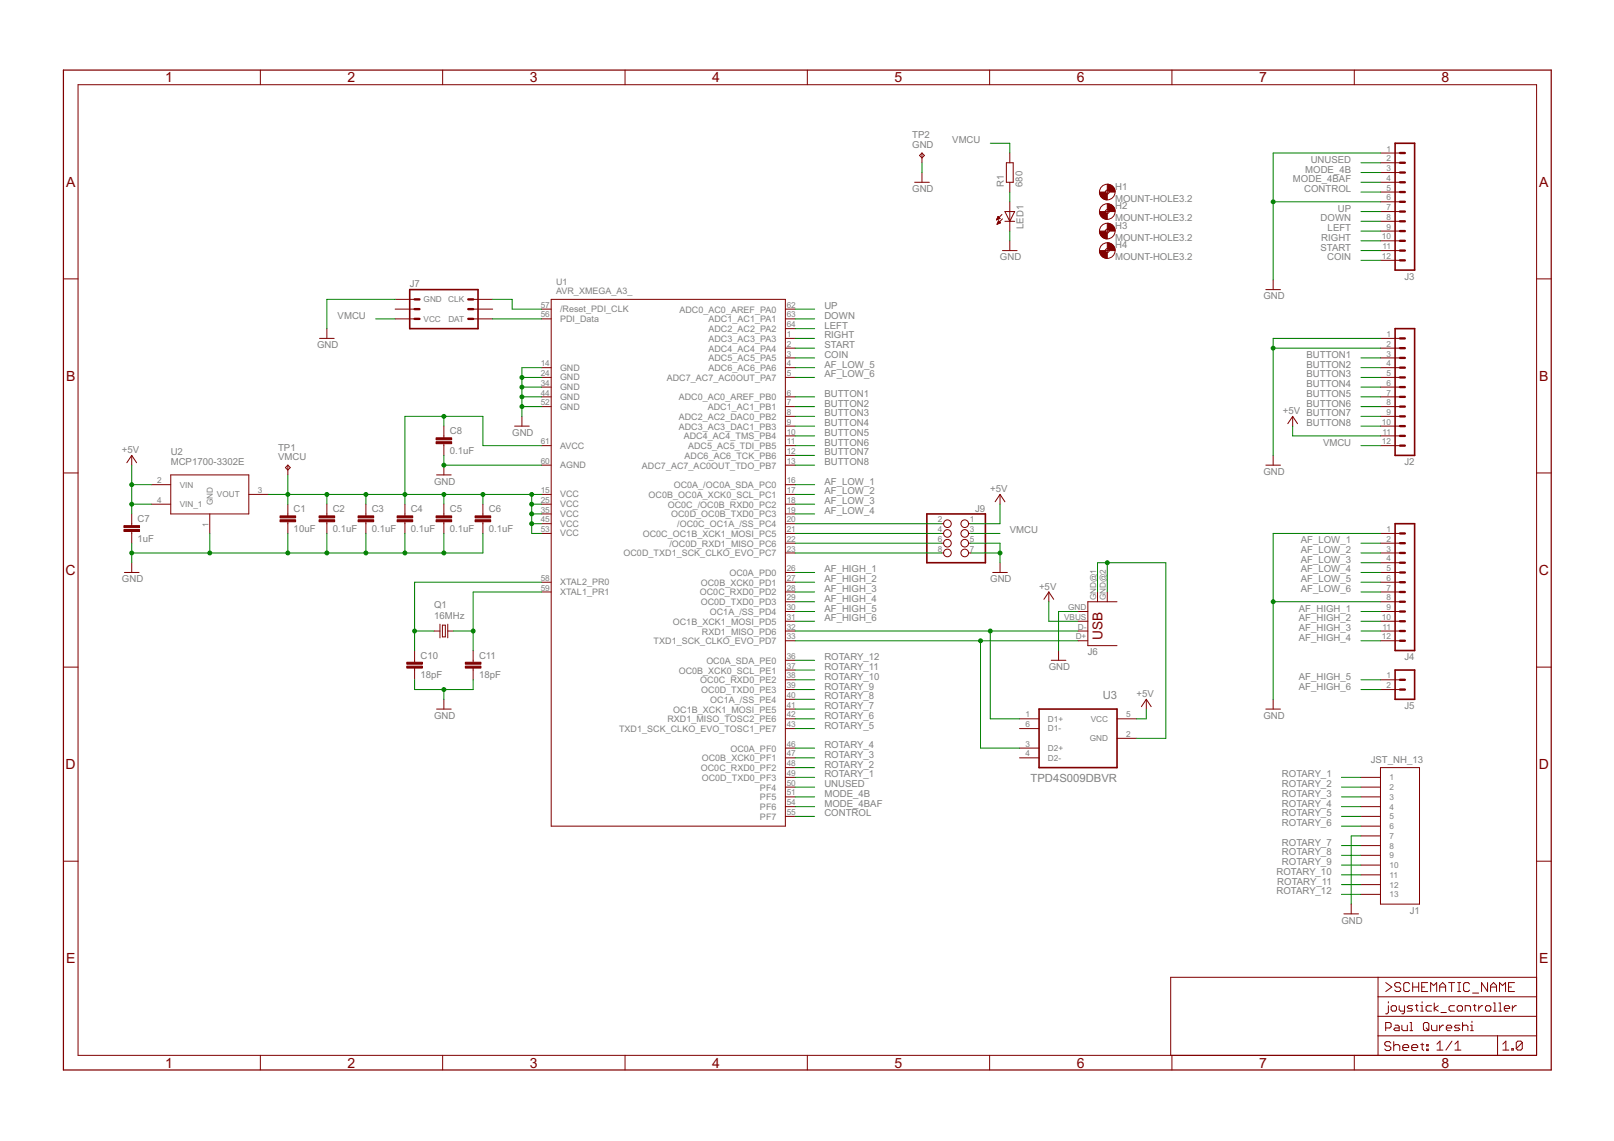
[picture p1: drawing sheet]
<svg xmlns="http://www.w3.org/2000/svg" width="420mm" height="297mm" viewBox="0 0 420 297" stroke-linecap="round" stroke-linejoin="round" font-family="sans-serif">
<g fill="none" stroke="#800000" stroke-width=".26">
<path d="M67.8 18.2v3.9M115.2 18.2v3.9M162.7 18.2v3.9M210.2 18.2v3.9M257.6 18.2v3.9M305.1 18.2v3.9M352.6 18.2v3.9M20.3 22.1h379.7v252.6h-379.7zM240 39.8v2.6M240 39.8l.6 .7-.6 .6-.6-.6zM262.9 39.8v2.6M359.4 39.8h5"/>
<path d="M238.1 47.5h3.8M240 44.9v2.6M259.4 57.2h.1M259.5 57.1h.3M259.5 57h.6M259.6 56.9h.7M259.6 58.3h.2M259.7 56.7h.5M259.7 58.2h.3M259.7 56.6h.4M259.7 58.1h.6M259.8 56.5h.1"/>
<path d="M259.8 57.9h.6M259.8 56.4h.1M259.8 57.8h.5M259.8 56.3l-.4 .9M259.8 56.3l.5 .6M259.9 57.7h.2M259.9 57.6h.1M259.9 57.5l.6 .5-.9 .4zM260.3 56.9l-.9 .3M260.8 55.8l-1.4 1.4M261 57l-1.4 1.4M261.6 55.1h2.5l-1.2 2.5z"/>
<path d="M261.6 57.6h2.5M262 42.4h1.8v5.1h-1.8zM262.9 47.5v2.5M262.9 52.5v7.7M287.7 50h1.1M287.7 55.1h1.1M288.2 49.5v1M288.2 54.6v1M288.2 59.6v1.1M359.4 42.4h5M359.4 44.9h5M359.4 47.5h5"/>
<path d="M359.4 50h5M359.4 52.5h5M359.4 55.1h5M359.4 57.6h5M16.5 72.6h3.8M102.9 77.9h5M123.2 77.9h5M143.5 77.9h60.9v137.2h-60.9zM261 65.2h3.8M262.9 62.7v2.5M287.7 60.2h1.1M287.7 65.2h1.1"/>
<path d="M288.2 64.7v1M329.5 75.4h3.8M331.4 72.9v2.5M359.4 60.2h5M359.4 62.7h5M359.4 65.2h5M359.4 67.8h5M400 72.6h3.8M83.2 88.1h3.8M85.1 85.6v2.5M102.9 83h5M102.9 80.5h5"/>
<path d="M123.2 83h5M123.2 80.5h5M140.9 95.7h2.6M140.9 98.3h2.6M140.9 83h2.6M140.9 80.5h2.6M204.4 95.7h2.6M204.4 98.3h2.6M204.4 83h2.6M204.4 80.5h2.6M204.4 85.6h2.6M204.4 88.1h2.6"/>
<path d="M204.4 90.6h2.6M204.4 93.2h2.6M359.4 95.7h5M359.4 98.3h5M359.4 88.1h5M359.4 90.6h5M359.4 93.2h5M34.3 118.6v2.5M34.3 118.6l1.3 1.9M34.3 118.6l-1.3 1.9M115.5 110.9v3.1M115.5 115.5v3.1"/>
<path d="M134 110.9h3.8M135.9 108.4v2.5M140.9 103.3h2.6M140.9 105.9h2.6M140.9 116h2.6M140.9 100.8h2.6M204.4 103.3h2.6M204.4 105.9h2.6M204.4 108.4h2.6M204.4 110.9h2.6M204.4 113.5h2.6M204.4 116h2.6"/>
<path d="M204.4 118.6h2.6M331.4 118.6v2.5M336.5 108.4l1.3 1.9M336.5 108.4l-1.3 1.9M336.5 108.4v2.5M359.4 103.3h5M359.4 105.9h5M359.4 108.4h5M359.4 110.9h5M359.4 113.5h5M359.4 116h5M359.4 100.8h5"/>
<path d="M16.5 123.1h3.8M34.3 133.8v3M34.3 138.4v3M39.4 126.2h5M39.4 131.3h5M44.4 123.6h20.4v10.2h-20.4zM54.6 133.8v5.1M64.8 128.7h5M74.9 121.1v2.5M74.9 131.3v3M74.9 135.8v3.1M74.9 121.1l.7 .6-.7 .7-.6-.7z"/>
<path d="M85.1 131.3v3M85.1 135.8v3.1M95.2 131.3v3M95.2 135.8v3.1M105.4 131.3v3M105.4 135.8v3.1M113.6 123.6h3.9M115.5 121.1v2.5M115.5 131.3v3M115.5 135.8v3.1M125.7 131.3v3M125.7 135.8v3.1"/>
<path d="M140.9 121.1h2.6M140.9 128.7h2.6M140.9 131.3h2.6M140.9 133.8h2.6M140.9 136.3h2.6M140.9 138.9h2.6M204.4 121.1h2.6M204.4 128.7h2.6M204.4 126.2h2.6M204.4 131.3h2.6M204.4 133.8h2.6M204.4 136.3h2.6"/>
<path d="M204.4 138.9h2.6M245.1 136.3h.5M245.1 138.9h.5M252.1 136.3h.6M252.1 138.9h.6M260.3 128.7v2.6M260.3 128.7l1.3 1.9M260.3 128.7l-1.2 1.9M329.5 121.1h3.8M359.4 138.9h5M400 123.1h3.8M32.4 149h3.8"/>
<path d="M34.3 146.5v2.5M140.9 151.6h2.6M140.9 154.1h2.6M204.4 141.4h2.6M204.4 144h2.6M204.4 149h2.6M204.4 151.6h2.6M204.4 154.1h2.6M204.4 156.7h2.6M204.4 159.2h2.6M245.1 141.4h.5M245.1 144h.5"/>
<path d="M252.1 141.4h.6M252.1 144h.6M258.4 149h3.8M260.3 146.5v2.5M273 154.1l1.3 1.9M273 154.1l-1.2 1.9M273 154.1v2.6M280.6 159.2h2.6M285.7 154.1v2.6M288.2 154.1v2.6M290.8 156.7h-7.6v11.4h7.6M359.4 141.4h5"/>
<path d="M359.4 144h5M359.4 149h5M359.4 151.6h5M359.4 154.1h5M359.4 156.7h5M359.4 159.2h5M359.4 146.5h5M16.5 173.7h3.8M107.9 169.4v3M107.9 173.9v3.1M113 164.3h1.5M114.5 162.5v3.6"/>
<path d="M115.2 162.8h.7v3h-.7zM116.6 164.3h1.5M116.6 162.5v3.6M123.2 169.4v3M123.2 173.9v3.1M204.4 161.7h2.6M204.4 164.3h2.6M204.4 166.8h2.6M204.4 171.9h2.6M204.4 174.4h2.6M204.4 177h2.6M204.4 179.5h2.6"/>
<path d="M273.7 171.9h3.8M275.6 169.4v2.5M280.6 161.7h2.6M280.6 164.3h2.6M280.6 166.8h2.6M359.4 161.7h5M359.4 164.3h5M359.4 166.8h5M359.4 177h5M359.4 179.5h5M400 173.7h3.8M113.6 184.6h3.9"/>
<path d="M115.5 182.1v2.5M204.4 182.1h2.6M204.4 184.6h2.6M204.4 187.1h2.6M204.4 189.7h2.6M204.4 194.8h2.6M204.4 197.3h2.6M204.4 199.8h2.6M265.4 187.1h5.1M265.4 189.7h5.1M265.4 194.8h5.1M265.4 197.3h5.1"/>
<path d="M290.8 187.1h5.1M290.8 192.2h5.1M298.4 182.1l1.3 1.9M298.4 182.1l-1.3 1.9M298.4 182.1v2.5M329.5 184.6h3.8M331.4 182.1v2.5M359.4 199.8h10.1v35.6h-10.1zM204.4 202.4h2.6M204.4 204.9h2.6M204.4 207.5h2.6M204.4 210h2.6"/>
<path d="M204.4 212.5h2.6M354.3 215.1h5.1M354.3 202.4h5.1M354.3 204.9h5.1M354.3 207.5h5.1M354.3 210h5.1M354.3 212.5h5.1M354.3 217.6h5.1M16.5 224.2h3.8M349.8 237.9h3.9M351.7 235.4v2.5M354.3 220.1h5.1"/>
<path d="M354.3 222.7h5.1M354.3 225.2h5.1M354.3 227.8h5.1M354.3 230.3h5.1M354.3 232.8h5.1M400 224.2h3.8M358.7 254.4v20.3M358.7 259.5h41.3M360.7 255.8l1.6 1.2-1.6 1.1M364.6 256.2l-.3-.4h-.8l-.4 .4v.4l.4 .4h.8l.3 .4v.3l-.3 .4h-.8l-.4-.4M367 256.2l-.4-.4h-.8l-.4 .4v1.5l.4 .4h.8l.4-.4M367.7 257h1.6"/>
<path d="M367.7 255.8v2.3M369.3 255.8v2.3M370.1 257h.8M371.6 255.8h-1.5v2.3h1.5M372.4 258.1v-2.3l.8 .8 .8-.8v2.3M374.8 257h1.5M374.8 258.1v-1.5l.8-.8 .7 .8v1.5M377.1 255.8h1.6M377.9 255.8v2.3M379.5 255.8h.7M379.5 258.1h.7M379.8 255.8v2.3"/>
<path d="M382.6 256.2l-.4-.4h-.8l-.4 .4v1.5l.4 .4h.8l.4-.4M383.3 258.5h1.6M387.2 255.8v2.3l-1.5-2.3v2.3M388 257h1.6M388 258.1v-1.5l.8-.8 .8 .8v1.5M390.4 258.1v-2.3l.7 .8 .8-.8v2.3M392.7 257h.8M394.3 255.8h-1.6v2.3h1.6M400 254.4h-95.2v20.3M67.8 274.7v3.9M115.2 274.7v3.9M162.7 274.7v3.9"/>
<path d="M210.2 274.7v3.9M257.6 274.7v3.9M305.1 274.7v3.9M352.6 274.7v3.9M358.7 269.7h41.3M358.7 264.6h41.3M360.7 267.6h1.1l.3-.3v-.7l-.3-.4h-1.1v2.1M361.4 261.8v1.8l-.3 .3h-.4M361.4 260.8v.3M362.1 271.5l-.4-.3h-.8l-.4 .3v.4l.4 .4h.8l.4 .4v.4l-.4 .4h-.8l-.4-.4M362.5 261.8h.7l.3 .4v.7l-.3 .3h-.7l-.4-.3v-.7zM362.8 271.2v2.3"/>
<path d="M362.8 272.3l.4-.4h.8l.4 .4v1.2M363.2 266.9h.7l.3 .4v1h-1l-.4-.4 .4-.3h1M364.2 261.8v1.1l.4 .3h1M364.9 266.9v1l.4 .4h1.1v-1.4M365.2 272.7h1.5v-.4l-.4-.4h-.8l-.3 .4v.8l.3 .4h.8M365.6 261.8v1.8l-.3 .3h-.4M367.1 266.2h.3v2.1M367.1 268.3h.6M367.5 272.7h1.6v-.4l-.4-.4h-.8l-.4 .4v.8l.4 .4h.8M367.7 261.8h-1l-.4 .4 .4 .3h.7l.3 .4-.3 .3h-1.1M368.4 261.8h.7M368.8 261.5v1.4l.3 .3"/>
<path d="M369.8 263.2h.7M369.8 261.8h.4v1.4M369.8 271.9h.8M370.2 260.8v.3M370.2 271.5v1.6l.4 .4M370.9 266.2h.7l.4 .4v1.3l-.4 .4h-.7l-.4-.4v-1.3zM371.3 267.6l.7 .7M371.4 271.9h.4v.4h-.4zM371.4 273.1h.4v.4h-.4zM372.7 261.8h-1.1l-.4 .4v.7l.4 .3h1.1M372.7 266.9v1l.3 .4h1.1v-1.4M373.4 261.1v2.1"/>
<path d="M374.1 271.8l.8-.8v2.4M374.1 273.4h1.5M374.4 261.8l-1 .7 1 .7M374.8 266.9v1.4M375.1 263.6h1.4M375.8 266.9h-.3l-.7 .7M376.5 267.6h1.4v-.3l-.3-.4h-.7l-.4 .4v.6l.4 .4h.7M378 271l-1.6 2.4M378.6 261.8h-1l-.4 .4v.7l.4 .3h1M378.8 273.4h1.5M378.8 271.8l.7-.8v2.4M379.7 261.8h.7l.3 .4v.7l-.3 .3h-.7l-.4-.3v-.7z"/>
<path d="M380 266.9h-1l-.4 .4 .4 .3h.7l.3 .3-.3 .4h-1.1M380.7 266.2v2.1M380.7 267.3l.4-.4h.7l.3 .4v1M381.4 263.2v-1.4h1.1l.3 .4v1M382.8 266.9h.4v1.4M382.8 268.3h.7M383.2 265.9v.3M383.5 261.8h.7M383.9 261.5v1.4l.3 .3M384.9 261.8v1.4M386 261.8h-.4l-.7 .7M387 261.8h.7l.4 .4v.7l-.4 .3h-.7l-.3-.3v-.7z"/>
<path d="M388.8 263.2h.7M388.8 261.1h.3v2.1M389.8 269.7v5M390.2 263.2h.7M390.2 261.1h.3v2.1M391.2 273.4h1.6M391.2 271.8l.8-.8v2.4M391.6 262.5h1.4v-.3l-.4-.4h-.7l-.3 .4v.7l.3 .3h.7M393.6 273h.4v.4h-.4zM393.7 261.8v1.4M394.8 261.8h-.4l-.7 .7M396.3 271.4v1.6l-.4 .4h-.8l-.4-.4"/>
<path d="M396.3 271.4l-.4-.4h-.8l-.4 .4v1.6M396.3 271.4l-1.6 1.6"/>
<circle cx="288.2" cy="50" r="2.03"/>
<circle cx="288.2" cy="55.1" r="2.03"/>
<circle cx="288.2" cy="50" r=".51"/>
<circle cx="288.2" cy="55.1" r=".51"/>
<circle cx="288.2" cy="65.2" r="2.03"/>
<circle cx="288.2" cy="60.2" r="2.03"/>
<circle cx="288.2" cy="60.2" r=".51"/>
<circle cx="288.2" cy="65.2" r=".51"/>
<circle cx="246.6" cy="136.3" r=".99"/>
<circle cx="246.6" cy="138.9" r=".99"/>
<circle cx="251.1" cy="136.3" r=".99"/>
<circle cx="251.1" cy="138.9" r=".99"/>
<circle cx="246.6" cy="141.4" r=".99"/>
<circle cx="246.6" cy="144" r=".99"/>
<circle cx="251.1" cy="144" r=".99"/>
<circle cx="251.1" cy="141.4" r=".99"/>
</g>
<g fill="#800000" stroke="#800000" stroke-width=".26">
<path d="M32.3 137.9h4v.5h-4z"/>
<path d="M32.3 136.8h4v.6h-4z"/>
<path d="M72.9 135.3h4.1v.5h-4.1z"/>
<path d="M72.9 134.3h4.1v.5h-4.1z"/>
<path d="M83.1 135.3h4v.5h-4z"/>
<path d="M83.1 134.3h4v.5h-4z"/>
<path d="M93.2 135.3h4.1v.5h-4.1z"/>
<path d="M93.2 134.3h4.1v.5h-4.1z"/>
<path d="M103.4 135.3h4v.5h-4z"/>
<path d="M103.4 134.3h4v.5h-4z"/>
<path d="M113.5 135.3h4.1v.5h-4.1z"/>
<path d="M113.5 134.3h4.1v.5h-4.1z"/>
<path d="M113.5 115h4.1v.5h-4.1z"/>
<path d="M113.5 114h4.1v.5h-4.1z"/>
<path d="M105.9 173.4h4.1v.5h-4.1z"/>
<path d="M105.9 172.4h4.1v.5h-4.1z"/>
<path d="M121.1 173.4h4.1v.5h-4.1z"/>
<path d="M121.1 172.4h4.1v.5h-4.1z"/>
<path d="M123.7 135.3h4v.5h-4z"/>
<path d="M123.7 134.3h4v.5h-4z"/>
</g>
<path d="M363.2 37.3h5.1v33h-5.1zM106.7 75.4h17.7v10.2h-17.7zM363.2 85.6h5.1v33h-5.1zM241.3 133.8h15.2v12.7h-15.2zM363.2 136.3h5.1v33.1h-5.1zM363.2 174.4h5.1v7.7h-5.1zM270.5 184.6h20.3v15.2h-20.3z" fill="none" stroke="#800000" stroke-width=".42"/>
<g fill="none" stroke="#800000" stroke-width=".61">
<path d="M364.4 39.8h1.3M364.4 44.9h1.3M364.4 42.4h1.3M364.4 50h1.3M364.4 47.5h1.3M364.4 57.6h1.3M364.4 55.1h1.3M364.4 52.5h1.3M107.9 77.9h1.3M121.9 77.9h1.3M364.4 62.7h1.3M364.4 60.2h1.3"/>
<path d="M364.4 67.8h1.3M364.4 65.2h1.3M107.9 80.5h1.3M107.9 83h1.3M121.9 80.5h1.3M121.9 83h1.3M364.4 93.2h1.3M364.4 90.6h1.3M364.4 88.1h1.3M364.4 98.3h1.3M364.4 95.7h1.3M364.4 105.9h1.3"/>
<path d="M364.4 103.3h1.3M364.4 100.8h1.3M364.4 110.9h1.3M364.4 108.4h1.3M364.4 116h1.3M364.4 113.5h1.3M364.4 138.9h1.3M364.4 144h1.3M364.4 141.4h1.3M364.4 149h1.3M364.4 146.5h1.3M364.4 156.7h1.3"/>
<path d="M364.4 154.1h1.3M364.4 151.6h1.3M364.4 159.2h1.3M364.4 161.7h1.3M364.4 166.8h1.3M364.4 164.3h1.3M364.4 179.5h1.3M364.4 177h1.3"/>
</g>
<path d="M16.5 18.2h387.3v260.4h-387.3z" fill="none" stroke="#800000" stroke-width=".32"/>
<g fill="#800000" stroke="#800000" stroke-width=".26">
<path d="M288.2 48a1.97 1.97 0 0 1 2.1 2h-1.5l-.2-.4-.4-.1z" fill-rule="evenodd"/>
<path d="M286.2 50h1.5l.1 .3 .4 .2v1.5a2.04 2.04 0 0 1-2-2z" fill-rule="evenodd"/>
<path d="M288.2 53a1.97 1.97 0 0 1 2.1 2.1h-1.5l-.2-.4-.4-.1z" fill-rule="evenodd"/>
<path d="M286.2 55.1h1.5l.1 .3 .4 .2v1.5a2.04 2.04 0 0 1-2-2z" fill-rule="evenodd"/>
<path d="M288.2 58.1a1.97 1.97 0 0 1 2.1 2.1h-1.5l-.2-.5-.4-.1z" fill-rule="evenodd"/>
<path d="M286.2 60.2h1.5l.1 .3 .4 .2v1.5a2.04 2.04 0 0 1-2-2z" fill-rule="evenodd"/>
<path d="M288.2 63.2a1.97 1.97 0 0 1 2.1 2h-1.5l-.2-.4-.4-.1z" fill-rule="evenodd"/>
<path d="M286.2 65.2h1.5l.1 .3 .4 .2v1.6a2.04 2.04 0 0 1-2-2.1z" fill-rule="evenodd"/>
</g>
<g fill="none" stroke="#008000" stroke-width=".26">
<path d="M257.8 37.3h5.1v2.5M359.4 39.8h-28v33.1M240 42.4v2.5M262.9 50v2.5M331.4 52.5h28M354.3 55.1h5.1M354.3 57.6h5.1M354.3 42.4h5.1M354.3 44.9h5.1M354.3 47.5h5.1M354.3 50h5.1M102.9 77.9h-17.8v7.7"/>
<path d="M128.2 77.9h5.1v2.6h7.6M262.9 60.2v2.5M354.3 60.2h5.1M354.3 62.7h5.1M354.3 65.2h5.1M354.3 67.8h5.1M97.8 83h5.1M128.2 83h12.7M135.9 98.3h5M140.9 95.7h-5v12.7M207 98.3h5.1M207 95.7h5.1"/>
<path d="M207 90.6h5.1M207 88.1h5.1M207 83h5.1M207 80.5h5.1M207 85.6h5.1M207 93.2h5.1M331.4 90.6h28M354.3 98.3h5.1M354.3 95.7h5.1M354.3 93.2h5.1M359.4 88.1h-28v30.5M115.5 108.4v2.5"/>
<path d="M115.5 118.6v2.5h25.4M135.9 105.9h5M135.9 103.3h5M135.9 100.8h5M140.9 116h-15.2v-7.6h-20.3v22.9M207 105.9h5.1M207 103.3h5.1M207 116h5.1M207 108.4h5.1M207 113.5h5.1M207 110.9h5.1M207 118.6h5.1"/>
<path d="M336.5 110.9v2.6h22.9M354.3 105.9h5.1M354.3 103.3h5.1M354.3 100.8h5.1M354.3 116h5.1M354.3 108.4h5.1M354.3 110.9h5.1M34.3 121.1v12.7M34.3 131.3h5.1M34.3 126.2h5.1M54.6 138.9v5.1M69.8 128.7h71.1"/>
<path d="M74.9 123.6v7.7M74.9 138.9v5.1M85.1 128.7v2.6M85.1 138.9v5.1M95.2 128.7v2.6M95.2 138.9v5.1M105.4 138.9v5.1M115.5 128.7v2.6M115.5 138.9v5.1M125.7 138.9v5.1h-91.4M125.7 128.7v2.6M138.4 128.7v10.2h2.5"/>
<path d="M138.4 131.3h2.5M138.4 133.8h2.5M138.4 136.3h2.5M207 121.1h5.1M207 138.9h38.1M207 128.7h5.1M207 131.3h5.1M207 133.8h5.1M207 136.3h38.1M207 126.2h5.1M252.7 138.9h7.6M260.3 131.3v5h-7.6"/>
<path d="M359.4 138.9h-28v43.2M34.3 141.4v5.1M140.9 151.6h-33v17.8M140.9 154.1h-17.7v15.3M207 144h38.1M207 159.2h5.1M207 156.7h5.1M207 141.4h38.1M207 154.1h5.1M207 151.6h5.1M207 149h5.1M252.7 144h7.6"/>
<path d="M252.7 141.4h7.6v5.1M273 156.7v5h7.6M280.6 159.2h-5v10.2M285.7 154.1v-7.6h17.8v45.7h-7.6M288.2 146.5v7.6M331.4 156.7h28M354.3 144h5.1M354.3 159.2h5.1M354.3 141.4h5.1M354.3 154.1h5.1M354.3 151.6h5.1M354.3 146.5h5.1"/>
<path d="M354.3 149h5.1M107.9 177v2.5h15.3v-2.5M107.9 164.3h5.1M115.5 179.5v2.6M118.1 164.3h5.1M207 179.5h5.1M207 164.3h73.6M207 161.7h5.1M207 166.8h73.6M207 177h5.1M207 174.4h5.1M207 171.9h5.1"/>
<path d="M255.2 166.8v28h10.2M257.8 164.3v22.8h7.6M354.3 179.5h5.1M354.3 164.3h5.1M354.3 161.7h5.1M354.3 166.8h5.1M354.3 177h5.1M207 187.1h5.1M207 194.8h5.1M207 199.8h5.1M207 197.3h5.1M207 189.7h5.1"/>
<path d="M207 184.6h5.1M207 182.1h5.1M298.4 184.6v2.5h-2.5M207 202.4h5.1M207 204.9h5.1M207 207.5h5.1M207 210h5.1M207 212.5h5.1M349.2 202.4h5.1M349.2 204.9h5.1M349.2 207.5h5.1M349.2 210h5.1"/>
<path d="M349.2 212.5h5.1M349.2 215.1h5.1M354.3 217.6h-2.6v17.8M349.2 220.1h5.1M349.2 222.7h5.1M349.2 225.2h5.1M349.2 227.8h5.1M349.2 230.3h5.1M349.2 232.8h5.1"/>
</g>
<g fill="#008000" stroke="#008000" stroke-width=".26">
<circle cx="34.3" cy="144" r=".51"/>
<circle cx="105.4" cy="144" r=".51"/>
<circle cx="95.2" cy="144" r=".51"/>
<circle cx="85.1" cy="144" r=".51"/>
<circle cx="74.9" cy="144" r=".51"/>
<circle cx="115.5" cy="144" r=".51"/>
<circle cx="54.6" cy="144" r=".51"/>
<circle cx="115.5" cy="179.5" r=".51"/>
<circle cx="135.9" cy="105.9" r=".51"/>
<circle cx="135.9" cy="103.3" r=".51"/>
<circle cx="135.9" cy="100.8" r=".51"/>
<circle cx="135.9" cy="98.3" r=".51"/>
<circle cx="115.5" cy="121.1" r=".51"/>
<circle cx="331.4" cy="52.5" r=".51"/>
<circle cx="331.4" cy="90.6" r=".51"/>
<circle cx="331.4" cy="156.7" r=".51"/>
<circle cx="260.3" cy="144" r=".51"/>
<circle cx="74.9" cy="128.7" r=".51"/>
<circle cx="85.1" cy="128.7" r=".51"/>
<circle cx="105.4" cy="128.7" r=".51"/>
<circle cx="115.5" cy="108.4" r=".51"/>
<circle cx="138.4" cy="136.3" r=".51"/>
<circle cx="138.4" cy="133.8" r=".51"/>
<circle cx="138.4" cy="131.3" r=".51"/>
<circle cx="138.4" cy="128.7" r=".51"/>
<circle cx="125.7" cy="128.7" r=".51"/>
<circle cx="115.5" cy="128.7" r=".51"/>
<circle cx="95.2" cy="128.7" r=".51"/>
<circle cx="123.2" cy="164.3" r=".51"/>
<circle cx="107.9" cy="164.3" r=".51"/>
<circle cx="34.3" cy="126.2" r=".51"/>
<circle cx="34.3" cy="131.3" r=".51"/>
<circle cx="255.2" cy="166.8" r=".51"/>
<circle cx="257.8" cy="164.3" r=".51"/>
<circle cx="288.2" cy="146.5" r=".51"/>
</g>
<g font-size="4.1" fill="#800000">
<text x="43" y="21.4">1</text>
<text x="90.5" y="21.4">2</text>
<text x="138" y="21.4">3</text>
<text x="185.4" y="21.4">4</text>
<text x="232.9" y="21.4">5</text>
<text x="280.3" y="21.4">6</text>
<text x="327.8" y="21.4">7</text>
<text x="375.3" y="21.4">8</text>
<text x="17.2" y="48.6">A</text>
<text x="400.7" y="48.6">A</text>
<text x="17.2" y="99.2">B</text>
<text x="400.7" y="99.2">B</text>
<text x="17.1" y="149.7">C</text>
<text x="400.6" y="149.7">C</text>
<text x="17.1" y="200.2">D</text>
<text x="400.6" y="200.2">D</text>
<text x="17.2" y="250.8">E</text>
<text x="400.7" y="250.8">E</text>
<text x="43" y="277.9">1</text>
<text x="90.5" y="277.9">2</text>
<text x="138" y="277.9">3</text>
<text x="185.4" y="277.9">4</text>
<text x="232.9" y="277.9">5</text>
<text x="280.3" y="277.9">6</text>
<text x="327.8" y="277.9">7</text>
<text x="375.3" y="277.9">8</text>
</g>
<text font-size="4" fill="#800000" x="287" y="166.6" transform="rotate(-90 287 166.6)">USB</text>
<g font-size="3.3" fill="#808080">
<text x="287.1" y="182.1">U3</text>
<text x="268.3" y="203.6">TPD4S009DBVR</text>
</g>
<g font-size="2.8" fill="#808080">
<text x="237.5" y="38.6">GND</text>
<text x="237.5" y="36">TP2</text>
<text x="247.9" y="37.3">VMCU</text>
<text x="336.6" y="47.5">MODE_4BAF</text>
<text x="339.8" y="44.9">MODE_4B</text>
<text x="341.2" y="42.4">UNUSED</text>
<text x="237.5" y="50">GND</text>
<text x="261.4" y="48.7" transform="rotate(-90 261.4 48.7)">R1</text>
<text x="266.2" y="48.7" transform="rotate(-90 266.2 48.7)">680</text>
<text x="290.3" y="52.5">MOUNT-HOLE3.2</text>
<text x="290.3" y="49.4">H1</text>
<text x="339.5" y="50">CONTROL</text>
<text x="266.4" y="59.6" transform="rotate(-90 266.4 59.6)">LED1</text>
<text x="290.3" y="57.5">MOUNT-HOLE3.2</text>
<text x="290.3" y="54.5">H2</text>
<text x="290.3" y="59.6">H3</text>
<text x="343.8" y="57.6">DOWN</text>
<text x="348.3" y="55.1">UP</text>
<text x="290.3" y="62.6">MOUNT-HOLE3.2</text>
<text x="290.3" y="64.6">H4</text>
<text x="343.7" y="65.2">START</text>
<text x="344" y="62.7">RIGHT</text>
<text x="345.6" y="60.2">LEFT</text>
<text x="260.3" y="67.8">GND</text>
<text x="290.3" y="67.7">MOUNT-HOLE3.2</text>
<text x="345.5" y="67.8">COIN</text>
<text x="106.7" y="74.6">J7</text>
<text x="328.9" y="77.9">GND</text>
<text x="365.6" y="72.8">J3</text>
<text x="87.9" y="83">VMCU</text>
<text x="214.6" y="80.5">UP</text>
<text x="214.6" y="83">DOWN</text>
<text x="214.6" y="85.5">LEFT</text>
<text x="214.6" y="88.1">RIGHT</text>
<text x="82.5" y="90.6">GND</text>
<text x="214.6" y="90.6">START</text>
<text x="214.6" y="93.2">COIN</text>
<text x="214.6" y="95.7">AF_LOW_5</text>
<text x="340.1" y="93.2">BUTTON1</text>
<text x="340.1" y="95.7">BUTTON2</text>
<text x="214.6" y="98.2">AF_LOW_6</text>
<text x="340.1" y="98.2">BUTTON3</text>
<text x="340.1" y="100.8">BUTTON4</text>
<text x="214.6" y="103.3">BUTTON1</text>
<text x="214.6" y="105.9">BUTTON2</text>
<text x="334" y="107.8">+5V BUTTON7</text>
<text x="340.1" y="103.3">BUTTON5</text>
<text x="340.1" y="105.9">BUTTON6</text>
<text x="117.1" y="113.1">C8</text>
<text x="133.3" y="113.5">GND</text>
<text x="214.6" y="108.4">BUTTON3</text>
<text x="214.6" y="110.9">BUTTON4</text>
<text x="214.6" y="113.5">BUTTON5</text>
<text x="340.1" y="110.9">BUTTON8</text>
<text x="31.7" y="117.9">+5V</text>
<text x="44.4" y="118.6">U2</text>
<text x="72.4" y="119.8">VMCU</text>
<text x="72.4" y="117.3">TP1</text>
<text x="117.1" y="118.2">0.1uF</text>
<text x="214.6" y="116">BUTTON6</text>
<text x="214.6" y="118.6">BUTTON7</text>
<text x="344.4" y="116">VMCU</text>
<text x="44.4" y="121.1">MCP1700-3302E</text>
<text x="214.6" y="121.1">BUTTON8</text>
<text x="328.9" y="123.6">GND</text>
<text x="365.6" y="121.1">J2</text>
<text x="113" y="126.2">GND</text>
<text x="214.6" y="126.2">AF_LOW_1</text>
<text x="214.6" y="128.7">AF_LOW_2</text>
<text x="214.6" y="131.3">AF_LOW_3</text>
<text x="257.8" y="128.1">+5V</text>
<text x="35.8" y="136">C7</text>
<text x="76.4" y="133.4">C1</text>
<text x="86.6" y="133.4">C2</text>
<text x="96.8" y="133.4">C3</text>
<text x="106.9" y="133.4">C4</text>
<text x="117.1" y="133.4">C5</text>
<text x="127.2" y="133.4">C6</text>
<text x="214.6" y="133.8">AF_LOW_4</text>
<text x="253.9" y="133.2">J9</text>
<text x="35.8" y="141">1uF</text>
<text x="76.4" y="138.5">10uF</text>
<text x="86.6" y="138.5">0.1uF</text>
<text x="96.8" y="138.5">0.1uF</text>
<text x="106.9" y="138.5">0.1uF</text>
<text x="117.1" y="138.5">0.1uF</text>
<text x="127.2" y="138.5">0.1uF</text>
<text x="262.9" y="138.9">VMCU</text>
<text x="338.6" y="141.4">AF_LOW_1</text>
<text x="338.6" y="144">AF_LOW_2</text>
<text x="214.6" y="149">AF_HIGH_1</text>
<text x="338.6" y="146.5">AF_LOW_3</text>
<text x="338.6" y="149">AF_LOW_4</text>
<text x="31.7" y="151.6">GND</text>
<text x="214.6" y="151.6">AF_HIGH_2</text>
<text x="214.6" y="154.1">AF_HIGH_3</text>
<text x="257.8" y="151.6">GND</text>
<text x="270.5" y="153.5">+5V</text>
<text x="338.6" y="151.6">AF_LOW_5</text>
<text x="338.6" y="154.1">AF_LOW_6</text>
<text x="113" y="161.1">16MHz</text>
<text x="113" y="158.2">Q1</text>
<text x="214.6" y="156.7">AF_HIGH_4</text>
<text x="214.6" y="159.2">AF_HIGH_5</text>
<text x="214.6" y="161.7">AF_HIGH_6</text>
<text x="338.1" y="159.2">AF_HIGH_1</text>
<text x="338.1" y="161.7">AF_HIGH_2</text>
<text x="338.1" y="164.3">AF_HIGH_3</text>
<text x="338.1" y="166.8">AF_HIGH_4</text>
<text x="109.5" y="171.5">C10</text>
<text x="124.7" y="171.5">C11</text>
<text x="214.6" y="171.9">ROTARY_12</text>
<text x="283.2" y="170.6">J6</text>
<text x="365.6" y="171.9">J4</text>
<text x="109.5" y="176.6">18pF</text>
<text x="124.7" y="176.6">18pF</text>
<text x="214.6" y="179.5">ROTARY_9</text>
<text x="214.6" y="177">ROTARY_10</text>
<text x="214.6" y="174.4">ROTARY_11</text>
<text x="273" y="174.4">GND</text>
<text x="338.1" y="177">AF_HIGH_5</text>
<text x="338.1" y="179.5">AF_HIGH_6</text>
<text x="214.6" y="184.6">ROTARY_7</text>
<text x="214.6" y="182.1">ROTARY_8</text>
<text x="295.9" y="181.4">+5V</text>
<text x="365.6" y="184.6">J5</text>
<text x="113" y="187.1">GND</text>
<text x="214.6" y="189.7">ROTARY_5</text>
<text x="214.6" y="187.1">ROTARY_6</text>
<text x="328.9" y="187.1">GND</text>
<text x="214.6" y="197.3">ROTARY_3</text>
<text x="214.6" y="194.7">ROTARY_4</text>
<text x="214.6" y="202.4">ROTARY_1</text>
<text x="214.6" y="199.8">ROTARY_2</text>
<text x="333.7" y="202.4">ROTARY_1</text>
<text x="356.8" y="198.6">JST_NH_13</text>
<text x="214.6" y="204.9">UNUSED</text>
<text x="214.6" y="207.4">MODE_4B</text>
<text x="214.6" y="210">MODE_4BAF</text>
<text x="333.7" y="204.9">ROTARY_2</text>
<text x="333.7" y="207.4">ROTARY_3</text>
<text x="333.7" y="210">ROTARY_4</text>
<text x="214.6" y="212.5">CONTROL</text>
<text x="333.7" y="212.5">ROTARY_5</text>
<text x="333.7" y="215.1">ROTARY_6</text>
<text x="333.7" y="220.1">ROTARY_7</text>
<text x="332.3" y="227.8">ROTARY_10</text>
<text x="333.7" y="222.7">ROTARY_8</text>
<text x="333.7" y="225.2">ROTARY_9</text>
<text x="332.3" y="232.8">ROTARY_12</text>
<text x="332.5" y="230.3">ROTARY_11</text>
<text x="367" y="237.9">J1</text>
<text x="349.2" y="240.5">GND</text>
</g>
<g font-size="2.6" fill="#808080">
<text x="144.8" y="76.7">AVR_XMEGA_A3_</text>
<text x="144.8" y="74.1">U1</text>
<text x="145.8" y="83.8">PDI_Data</text>
<text x="145.8" y="81.2">/Reset_PDI_CLK</text>
<text x="176.8" y="81.4">ADC0_AC0_AREF_PA0</text>
<text x="184.4" y="83.9">ADC1_AC1_PA1</text>
<text x="184.4" y="86.5">ADC2_AC2_PA2</text>
<text x="184.4" y="89">ADC3_AC3_PA3</text>
<text x="184.4" y="91.5">ADC4_AC4_PA4</text>
<text x="184.4" y="94.1">ADC5_AC5_PA5</text>
<text x="145.8" y="96.5">GND</text>
<text x="145.8" y="99">GND</text>
<text x="145.8" y="101.5">GND</text>
<text x="173.6" y="99.2">ADC7_AC7_AC0OUT_PA7</text>
<text x="184.4" y="96.6">ADC6_AC6_PA6</text>
<text x="145.8" y="104.1">GND</text>
<text x="145.8" y="106.6">GND</text>
<text x="176.7" y="104.2">ADC0_AC0_AREF_PB0</text>
<text x="184.3" y="106.8">ADC1_AC1_PB1</text>
<text x="176.7" y="109.3">ADC2_AC2_DAC0_PB2</text>
<text x="176.7" y="111.9">ADC3_AC3_DAC1_PB3</text>
<text x="145.8" y="116.8">AVCC</text>
<text x="178" y="114.4">ADC4_AC4_TMS_PB4</text>
<text x="178.2" y="119.5">ADC6_AC6_TCK_PB6</text>
<text x="179.1" y="116.9">ADC5_AC5_TDI_PB5</text>
<text x="145.8" y="121.9">AGND</text>
<text x="167.1" y="122">ADC7_AC7_AC0OUT_TDO_PB7</text>
<text x="145.8" y="129.5">VCC</text>
<text x="168.8" y="129.6">OC0B_OC0A_XCK0_SCL_PC1</text>
<text x="175.4" y="127.1">OC0A_/OC0A_SDA_PC0</text>
<text x="145.8" y="132">VCC</text>
<text x="145.8" y="134.6">VCC</text>
<text x="145.8" y="137.1">VCC</text>
<text x="173.8" y="132.2">OC0C_/OC0B_RXD0_PC2</text>
<text x="174.7" y="134.7">OC0D_OC0B_TXD0_PC3</text>
<text x="176.3" y="137.2">/OC0C_OC1A_/SS_PC4</text>
<text x="145.8" y="139.6">VCC</text>
<text x="167.3" y="139.8">OC0C_OC1B_XCK1_MOSI_PC5</text>
<text x="174.2" y="142.3">/OC0D_RXD1_MISO_PC6</text>
<text x="162.3" y="144.9">OC0D_TXD1_SCK_CLKO_EVO_PC7</text>
<text x="189.9" y="149.9">OC0A_PD0</text>
<text x="145.8" y="152.3">XTAL2_PR0</text>
<text x="145.8" y="154.9">XTAL1_PR1</text>
<text x="182.2" y="155">OC0C_RXD0_PD2</text>
<text x="182.4" y="152.5">OC0B_XCK0_PD1</text>
<text x="182.4" y="157.6">OC0D_TXD0_PD3</text>
<text x="184.8" y="160.1">OC1A_/SS_PD4</text>
<text x="170.1" y="167.7">TXD1_SCK_CLKO_EVO_PD7</text>
<text x="175.2" y="162.6">OC1B_XCK1_MOSI_PD5</text>
<text x="182.7" y="165.2">RXD1_MISO_PD6</text>
<text x="183.9" y="172.8">OC0A_SDA_PE0</text>
<text x="176.7" y="175.3">OC0B_XCK0_SCL_PE1</text>
<text x="182.3" y="177.9">OC0C_RXD0_PE2</text>
<text x="175.3" y="185.5">OC1B_XCK1_MOSI_PE5</text>
<text x="182.5" y="180.4">OC0D_TXD0_PE3</text>
<text x="184.9" y="183">OC1A_/SS_PE4</text>
<text x="161.1" y="190.6">TXD1_SCK_CLKO_EVO_TOSC1_PE7</text>
<text x="173.7" y="188">RXD1_MISO_TOSC2_PE6</text>
<text x="190.1" y="195.7">OC0A_PF0</text>
<text x="182.4" y="200.7">OC0C_RXD0_PF2</text>
<text x="182.7" y="203.3">OC0D_TXD0_PF3</text>
<text x="182.7" y="198.2">OC0B_XCK0_PF1</text>
<text x="197.8" y="205.8">PF4</text>
<text x="197.8" y="208.4">PF5</text>
<text x="197.8" y="210.9">PF6</text>
<text x="197.8" y="213.4">PF7</text>
</g>
<g font-size="2.4" fill="#808080">
<text x="360.9" y="39.5">1</text>
<text x="360.9" y="42">2</text>
<text x="360.9" y="44.6">3</text>
<text x="360.9" y="47.1">4</text>
<text x="360.9" y="49.6">5</text>
<text x="360.9" y="52.2">6</text>
<text x="360.9" y="54.7">7</text>
<text x="360.9" y="57.3">8</text>
<text x="360.9" y="59.8">9</text>
<text x="359.7" y="62.3">10</text>
<text x="359.9" y="64.9">11</text>
<text x="359.7" y="67.4">12</text>
<text x="110.3" y="83.8">VCC</text>
<text x="110.3" y="78.7">GND CLK</text>
<text x="116.7" y="83.8">DAT</text>
<text x="140.8" y="82.7">56</text>
<text x="140.8" y="80.1">57</text>
<text x="204.8" y="80.1">62</text>
<text x="204.8" y="82.7">63</text>
<text x="204.8" y="85.2">64</text>
<text x="204.8" y="87.7">1</text>
<text x="360.9" y="87.7">1</text>
<text x="140.8" y="95.4">14</text>
<text x="204.8" y="95.4">4</text>
<text x="204.8" y="90.3">2</text>
<text x="204.8" y="92.8">3</text>
<text x="360.9" y="90.3">2</text>
<text x="360.9" y="92.8">3</text>
<text x="360.9" y="95.4">4</text>
<text x="140.8" y="97.9">24</text>
<text x="140.8" y="100.4">34</text>
<text x="204.8" y="97.9">5</text>
<text x="360.9" y="97.9">5</text>
<text x="360.9" y="100.4">6</text>
<text x="140.8" y="103">44</text>
<text x="140.8" y="105.5">52</text>
<text x="204.8" y="103">6</text>
<text x="204.8" y="105.5">7</text>
<text x="360.9" y="103">7</text>
<text x="360.9" y="105.5">8</text>
<text x="204.8" y="108">8</text>
<text x="204.8" y="110.6">9</text>
<text x="204.8" y="113.1">10</text>
<text x="359.7" y="110.6">10</text>
<text x="359.9" y="113.1">11</text>
<text x="360.9" y="108">9</text>
<text x="140.8" y="115.7">61</text>
<text x="204.8" y="115.7">11</text>
<text x="204.8" y="118.2">12</text>
<text x="359.7" y="115.7">12</text>
<text x="40.9" y="125.8">2</text>
<text x="140.8" y="120.7">60</text>
<text x="204.8" y="120.7">13</text>
<text x="204.8" y="125.8">16</text>
<text x="40.9" y="130.9">4</text>
<text x="46.8" y="126.9">VIN</text>
<text x="55.4" y="131.5" transform="rotate(-90 55.4 131.5)">GND</text>
<text x="56.5" y="129.5">VOUT</text>
<text x="67.1" y="128.4">3</text>
<text x="140.8" y="128.4">15</text>
<text x="140.8" y="130.9">25</text>
<text x="204.8" y="128.4">17</text>
<text x="204.8" y="130.9">18</text>
<text x="46.8" y="132">VIN_1</text>
<text x="54.2" y="137.3" transform="rotate(-90 54.2 137.3)">1</text>
<text x="140.8" y="133.4">35</text>
<text x="140.8" y="136">45</text>
<text x="204.8" y="133.4">19</text>
<text x="204.8" y="136">20</text>
<text x="244.1" y="136">2</text>
<text x="252.5" y="136">1</text>
<text x="140.8" y="138.5">53</text>
<text x="204.8" y="138.5">21</text>
<text x="204.8" y="141.1">22</text>
<text x="204.8" y="143.6">23</text>
<text x="244.1" y="138.5">4</text>
<text x="244.1" y="141.1">6</text>
<text x="244.1" y="143.6">8</text>
<text x="252.5" y="138.5">3</text>
<text x="252.5" y="141.1">5</text>
<text x="252.5" y="143.6">7</text>
<text x="360.9" y="138.5">1</text>
<text x="360.9" y="141.1">2</text>
<text x="360.9" y="143.6">3</text>
<text x="204.8" y="148.7">26</text>
<text x="360.9" y="146.1">4</text>
<text x="360.9" y="148.7">5</text>
<text x="140.8" y="151.2">58</text>
<text x="140.8" y="153.8">59</text>
<text x="204.8" y="151.2">27</text>
<text x="204.8" y="153.8">28</text>
<text x="360.9" y="151.2">6</text>
<text x="360.9" y="153.8">7</text>
<text x="204.8" y="156.3">29</text>
<text x="204.8" y="158.8">30</text>
<text x="204.8" y="161.4">31</text>
<text x="277" y="161.4">VBUS</text>
<text x="278.1" y="158.8">GND</text>
<text x="285.4" y="156.3" transform="rotate(-90 285.4 156.3)">GND@1</text>
<text x="287.9" y="156.3" transform="rotate(-90 287.9 156.3)">GND@2</text>
<text x="359.7" y="161.4">10</text>
<text x="360.9" y="156.3">8</text>
<text x="360.9" y="158.8">9</text>
<text x="204.8" y="163.9">32</text>
<text x="204.8" y="166.5">33</text>
<text x="280" y="166.5">D+</text>
<text x="280.6" y="163.9">D-</text>
<text x="359.7" y="166.5">12</text>
<text x="359.9" y="163.9">11</text>
<text x="204.8" y="171.5">36</text>
<text x="204.8" y="174.1">37</text>
<text x="204.8" y="176.6">38</text>
<text x="204.8" y="179.2">39</text>
<text x="360.9" y="176.6">1</text>
<text x="360.9" y="179.2">2</text>
<text x="204.8" y="181.7">40</text>
<text x="204.8" y="184.2">41</text>
<text x="204.8" y="186.8">42</text>
<text x="204.8" y="189.3">43</text>
<text x="267" y="186.8">1</text>
<text x="267" y="189.3">6</text>
<text x="272.8" y="187.9">D1+</text>
<text x="272.8" y="190.4">D1-</text>
<text x="284" y="187.9">VCC</text>
<text x="293.1" y="186.8">5</text>
<text x="293.1" y="191.9">2</text>
<text x="204.8" y="194.4">46</text>
<text x="204.8" y="196.9">47</text>
<text x="267" y="194.4">3</text>
<text x="267" y="196.9">4</text>
<text x="272.8" y="195.5">D2+</text>
<text x="283.7" y="193">GND</text>
<text x="204.8" y="199.5">48</text>
<text x="204.8" y="202">49</text>
<text x="272.8" y="198">D2-</text>
<text x="361.7" y="203.1">1</text>
<text x="204.8" y="204.6">50</text>
<text x="204.8" y="207.1">51</text>
<text x="204.8" y="209.6">54</text>
<text x="361.7" y="205.7">2</text>
<text x="361.7" y="208.2">3</text>
<text x="204.8" y="212.2">55</text>
<text x="361.7" y="210.7">4</text>
<text x="361.7" y="213.3">5</text>
<text x="361.7" y="215.8">6</text>
<text x="361.7" y="218.4">7</text>
<text x="361.7" y="220.9">8</text>
<text x="361.7" y="223.4">9</text>
<text x="361.7" y="226">10</text>
<text x="361.7" y="228.5">11</text>
<text x="361.7" y="231.1">12</text>
<text x="361.7" y="233.6">13</text>
</g>
</svg>
